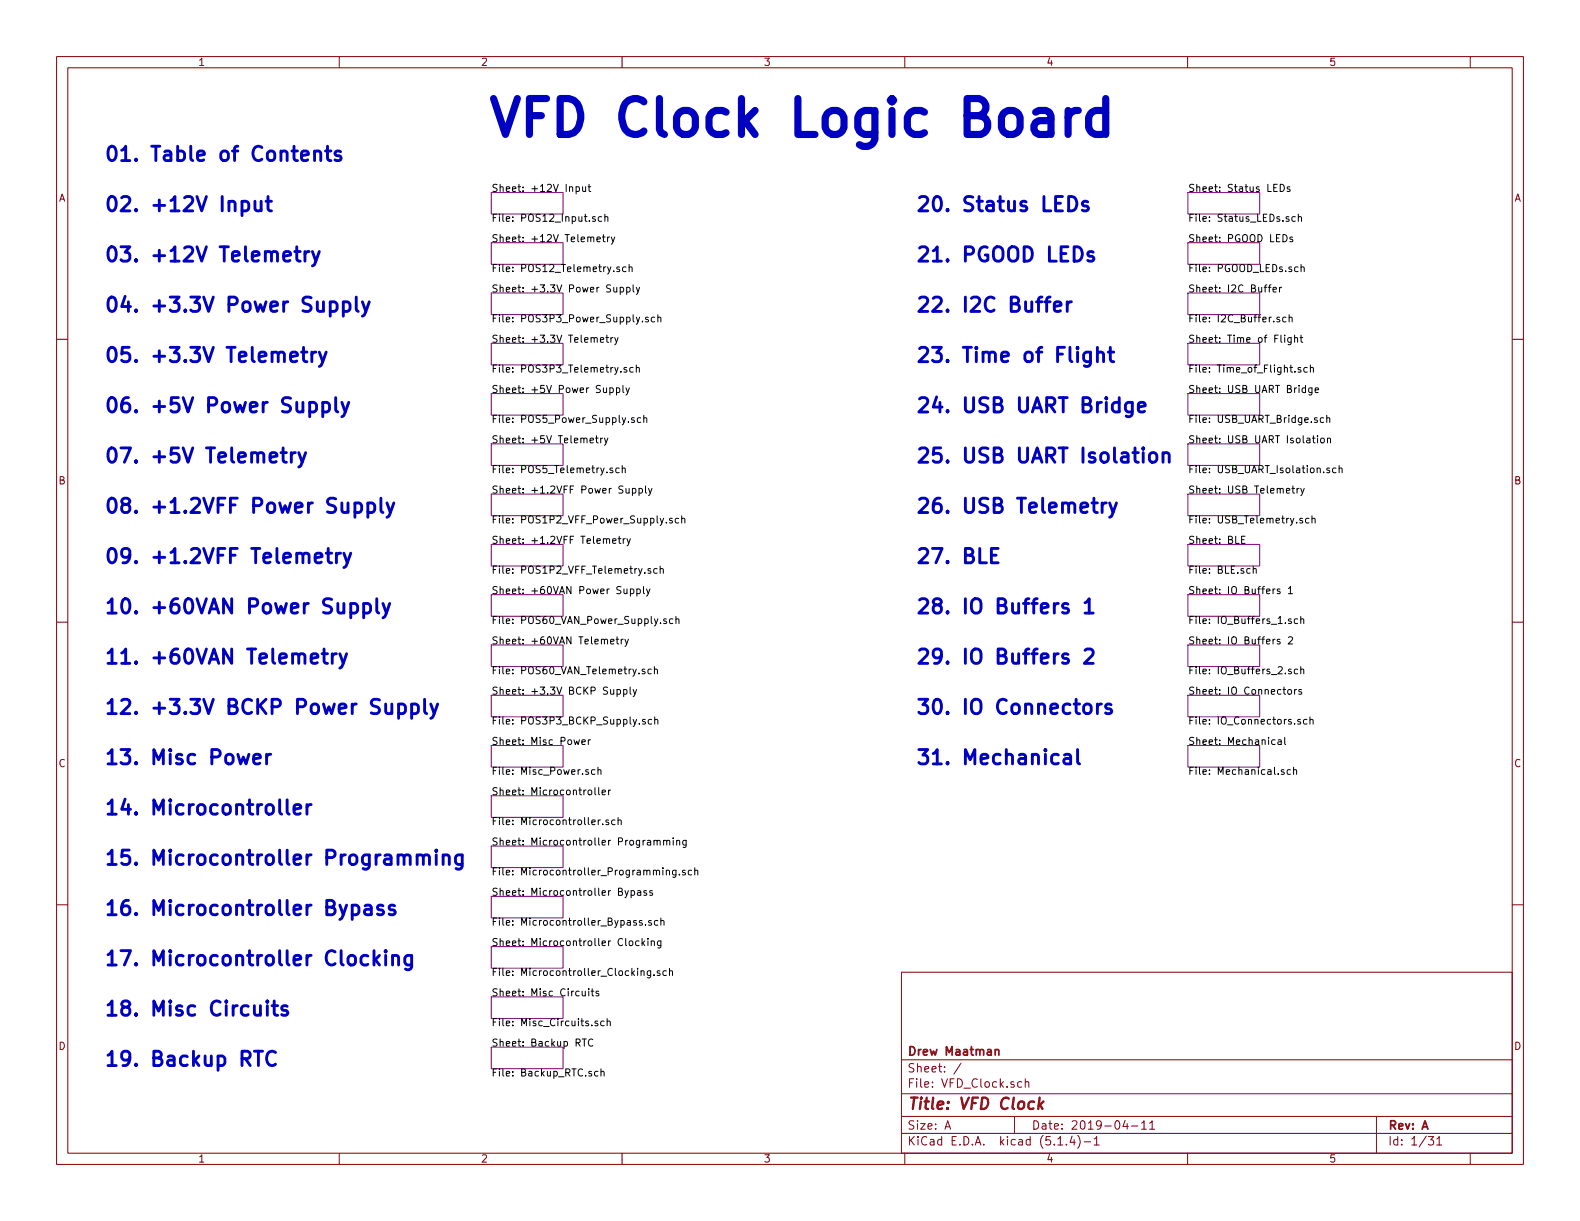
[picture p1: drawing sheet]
<svg xmlns="http://www.w3.org/2000/svg" width="279mm" height="216mm" viewBox="0 0 279 216" stroke-linecap="round" stroke-linejoin="round" font-family="sans-serif">
<g fill="none" stroke="#840000" stroke-width=".18">
<path d="M10 10h259.4v195.9h-259.4zM12 12h255.4v191.9h-255.4zM60 10v2M110 10v2M160 10v2M210 10v2M260 10v2M10 60h2M267.4 60h2M10 110h2M267.4 110h2M10 160h2"/>
<path d="M267.4 160h2M159.4 171.9h108v32h-108zM159.4 197.4h108M159.4 193.4h108M159.4 187.4h108M167.1 199.7l.5-1.5 .5 1.5M167.2 199.2h.8M170 188l-1.3 1.9M179.4 197.4v3M180.7 191.3h-.5l-.2 .2v.6l.2 .2 .5-.1M181.3 191.4l.2-.1h.4v1M181.3 190.8v1.5"/>
<path d="M199 198.1l-.4 1.1h.9M199.3 198.7v1M200.1 199.1h1.1M201.9 198.6l.4-.4v1.5M201.9 199.7h.8M203.3 198.6l.4-.4v1.5M203.3 199.7h.9M243.4 197.4v6.5M60 203.9v2M110 203.9v2M159.4 200.4h108M160 203.9v2"/>
<path d="M187.1 202.5h.8M188.6 202.3v.2M189.6 200.9l-.4 1.1h.9M189.9 201.5v1M190.6 200.8a1.71 1.71 0 0 1 0 2.2M191.7 201.9h1.2M193.5 201.4l.4-.4v1.5M193.5 202.5h.9M210 203.9v2M252.6 201h.9l-.5 .5 .4 .2v.6l-.2 .2-.6-.2M254.1 201.4l.4-.4v1.5M254.1 202.5h.8"/>
<path d="M260 203.9v2"/>
</g>
<path d="M183.8 194.1l-.2 2M183.9 195.3l.5 .8M184.5 194.8l-.8 .7" fill="none" stroke="#840000" stroke-width=".41"/>
<path d="M176 185.7l.2-.1h.4v1M176 185.6v1" fill="none" stroke="#840000" stroke-width=".3"/>
<g fill="none" stroke="#840084" stroke-width=".18">
<path d="M86.9 34h12.7v3.8h-12.7zM210.1 34h12.7v3.8h-12.7zM86.9 42.9h12.7v3.8h-12.7zM86.9 51.8h12.7v3.8h-12.7zM210.1 51.8h12.7v3.8h-12.7zM210.1 42.9h12.7v3.8h-12.7zM86.9 60.7h12.7v3.8h-12.7zM86.9 69.6h12.7v3.8h-12.7zM86.9 78.5h12.7v3.8h-12.7zM210.1 78.5h12.7v3.8h-12.7zM210.1 69.6h12.7v3.8h-12.7zM210.1 60.7h12.7v3.8h-12.7z"/>
<path d="M86.9 87.4h12.7v3.8h-12.7zM86.9 96.3h12.7v3.8h-12.7zM210.1 96.3h12.7v3.8h-12.7zM210.1 87.4h12.7v3.8h-12.7zM86.9 105.2h12.7v3.8h-12.7zM86.9 114h12.7v3.9h-12.7zM210.1 114h12.7v3.9h-12.7zM210.1 105.2h12.7v3.8h-12.7zM86.9 122.9h12.7v3.8h-12.7zM86.9 131.8h12.7v3.8h-12.7zM210.1 131.8h12.7v3.8h-12.7zM210.1 122.9h12.7v3.8h-12.7z"/>
<path d="M86.9 158.5h12.7v3.8h-12.7zM86.9 140.7h12.7v3.8h-12.7zM86.9 149.6h12.7v3.8h-12.7zM86.9 176.3h12.7v3.8h-12.7zM86.9 167.4h12.7v3.8h-12.7zM86.9 185.2h12.7v3.8h-12.7z"/>
</g>
<g fill="none" stroke="#000" stroke-width=".18">
<path d="M101.9 33.1l.3-.1 .3 .2-.1 .6h-.5M101.9 33v1.3M103 33l.1 .8 .3 .1 .2-.2M103.6 33v.9M104 33h.5M104.2 32.6v1.1l.3 .2M105.3 38.4l-.3-.1-.2 .2v.2l.5 .1v.3h-.5M106.4 38.4l-.4-.1-.2 .2 .1 .6h.5M107 38.4l.1-.1 .3 .1 .1 .7M107 37.9v1.2M226.4 32.6a.64 .64 0 0 1 .7 .6 .64 .64 0 0 1-.7 .7zM227.9 38.4l-.3-.1-.2 .2 .1 .2 .4 .1v.3h-.5"/>
<path d="M228.1 33.1l-.3-.1-.2 .2 .1 .2 .4 .1v.3h-.5M229.1 38.4l-.4-.1-.3 .2 .2 .6h.5M229.6 38.4l.2-.1 .3 .1v.7M229.6 37.9v1.2M105.6 42.3l.6-.1-.1-.2-.4-.1-.1 .2v.6h.5M106.5 41.9h.5M106.7 41.5v1.1l.3 .1M107.1 59.7h.5M107.3 59.3v1.1l.3 .1M107.4 41.9v.8M107.8 41.9l-.3 .1-.1 .1M108 59.7v.8"/>
<path d="M108.1 41.9l.3 .8M108.4 59.7l-.4 .2M108.7 41.9l-.4 1.2-.2 .1M108.7 59.7l.3 .8M109.3 59.7l-.4 1.1-.2 .2M109.6 47.2h-.4l-.1 .2v.1l.5 .2v.3h-.5M109.7 50.9l.3-.1 .3 .2-.1 .6h-.5M109.7 50.8v1.3M110.7 47.2h-.4l-.2 .2 .1 .6h.5M110.8 50.9l.4-.1 .2 .2-.1 .6h-.5M110.8 50.8v1.3M111.3 47.3l.1-.1h.3l.1 .8"/>
<path d="M111.3 46.8v1.2M112 50.4v1.1l.1 .1M112.5 50.8l.3 .8M113.1 50.8l-.4 1.1-.2 .2M114.6 56.1h-.3l-.2 .2 .1 .1 .4 .2v.3h-.5M115.8 56.1h-.4l-.2 .2 .1 .6h.5M116.3 56.2l.2-.1h.3l.1 .8M116.3 55.7v1.2M224.3 50.8h.5M224.8 50.4l-.3 .1v1.1M225.1 51.2l.6-.1v-.2l-.4-.1-.2 .2 .1 .6h.5M226.3 56.1h-.3l-.2 .2 .1 .1 .4 .2v.3h-.5"/>
<path d="M226.3 50.8v.8M226.6 50.8l-.3 .2M227.2 59.3v.1M227.2 59.7v.8M227.4 56.1h-.3l-.3 .2 .1 .6h.5M228 56.2l.1-.1h.3l.1 .8M228 55.7v1.2M228.3 59.7v1.1l-.2 .2-.3-.1M228.3 59.7h-.3l-.3 .2 .1 .6h.5M228.6 42l-.3-.1-.2 .2v.2l.5 .1v.3h-.5M228.9 59.8l.2-.1h.3l.1 .8M228.9 59.3v1.2"/>
<path d="M229.5 47.2h-.3l-.3 .2 .2 .6h.4M229.9 59.7h.5M230.1 59.3v1.1l.3 .1M230.1 47.3l.2-.1h.3v.8M230.1 46.8v1.2M104.3 77.9l.7-.1-.1-.3h-.4l-.2 .1 .1 .7h.5M105.3 77.5h.5M105.5 77v1.1l.3 .2M106.2 60.1l.6-.1-.1-.3h-.4l-.1 .2v.6h.5M106.2 77.5v.8M106.6 77.5l-.4 .2M106.9 77.5l.3 .8"/>
<path d="M107.5 77.5l-.4 1.1-.2 .1M107.8 68.6h.4l.3 .2-.2 .6h-.5M107.8 68.6v1.3M109 68.6h.4l.2 .2-.1 .6h-.5M109 68.6v1.3M110.2 68.1v1.1l.1 .2M110.7 68.6l.3 .8M110.8 65h-.3l-.2 .2 .1 .1 .4 .2v.3h-.5M111.3 68.6l-.4 1.1-.2 .2M112 65h-.4l-.2 .2 .1 .6h.5M112.1 73.9h-.3l-.1 .1v.2l.4 .1v.4h-.4M112.5 65.1l.2-.1h.3l.1 .8"/>
<path d="M112.5 64.5v1.3M113.3 73.9h-.4l-.2 .2 .1 .6h.5M113.8 74l.2-.1h.3l.1 .8M113.8 73.4v1.3M230 65h-.3l-.2 .2 .1 .1 .4 .2v.3h-.5M230.9 68.6h-.4l-.2 .2 .1 .6h.5M230.9 68.1v1.3M231.2 65h-.4l-.2 .2 .1 .6h.5M231.7 65.1l.2-.1h.3l.1 .8M231.7 64.5v1.3M232 68.6v1.1l-.2 .2-.3-.1M232 68.6h-.4l-.2 .2 .1 .6h.5"/>
<path d="M232.1 77.5h.5M232.3 77v1.1l.3 .2M232.6 69l.6-.1-.1-.3h-.4l-.1 .2v.6h.5M233 77v.2M233 77.5v.8M233.6 77.6l.2-.1 .3 .1 .1 .5-.1 .2h-.3l-.2-.1zM234.1 73.9h-.4l-.2 .2 .1 .6h.5M234.6 74l.2-.1h.3l.1 .8M234.6 73.4v1.3M234.7 77.6l.2-.1h.3l.1 .8M234.7 77.5v.8M108.3 82.8h-.3l-.2 .1 .1 .2 .4 .1v.3h-.5"/>
<path d="M108.3 95.7l.6-.1v-.3h-.4l-.2 .1 .1 .6h.5M109.3 95.3h.5M109.5 82.8h-.4l-.2 .2 .1 .5h.5M109.5 94.8v1.1l.3 .2M110 82.9l.2-.1h.3l.1 .8M110 82.3v1.3M110.2 95.3v.8M110.6 95.3l-.4 .2M110.9 95.3l.3 .8M111.5 95.3l-.4 1.1-.2 .1M111.8 86.4h.4l.2 .2-.1 .5h-.5M111.8 86.4v1.2"/>
<path d="M113 86.4h.4l.2 .2-.1 .5h-.5M113 86.4v1.2M114.1 85.9v1.1l.2 .2M114.7 86.4l.3 .8M115.3 86.4l-.4 1.1-.2 .1M118.9 91.7l-.3-.1-.2 .2v.2l.5 .1v.3h-.5M120 91.7l-.3-.1-.3 .3 .1 .5h.5M120.5 91.8l.2-.2 .3 .1 .1 .8M120.5 91.2v1.3M219.6 95.4h.4M220.2 94.8h-.6v1.3h.6M228.4 86.4h.5"/>
<path d="M228.6 85.9v1.1l.3 .2M229.4 86.4v.8M229.7 86.4h-.2l-.1 .2M230 86.4l.3 .8M230.3 91.7l-.3-.1-.2 .2 .1 .2 .4 .1v.3h-.5M230.6 86.4l-.4 1.1-.2 .1M231.5 91.7l-.4-.1-.2 .3 .1 .5h.5M232 91.8l.2-.2 .3 .1 .1 .8M232 91.2v1.3M235.1 82.8h-.3l-.2 .1 .1 .2 .4 .1v.3h-.5M236.2 82.8h-.3l-.3 .2 .2 .5h.4M236.8 82.9l.2-.1h.3v.8"/>
<path d="M236.8 82.3v1.3M108 113.4l.6-.1-.1-.2-.3-.1-.2 .2v.6h.5M108.9 113h.5M109.1 112.6v1.1l.3 .2M109.9 113v.9M110.2 113l-.3 .3M110.5 113l.3 .9M111.1 113l-.4 1.2-.2 .1M111.5 104.2l.3-.1 .3 .3-.1 .5h-.5M111.5 104.1v1.3M112.6 104.2l.4-.1 .2 .3-.1 .5h-.5M112.6 104.1v1.3"/>
<path d="M113.8 103.7v1.1l.2 .2M114 118.4l-.3-.1-.2 .2 .1 .2 .4 .1v.3h-.5M114.3 104.1l.3 .9M114.9 104.1l-.4 1.2-.2 .1M115.1 100.6l-.3-.1-.2 .2v.2l.5 .1v.3h-.5M115.2 118.4l-.4-.1-.2 .2 .1 .6h.5M115.7 118.4l.2-.1 .3 .1 .1 .8M115.7 117.9v1.3M116.2 100.6l-.4-.1-.2 .3 .1 .5h.5M116.7 100.7l.2-.2 .3 .1 .1 .8M116.7 100.1v1.3M117.8 109.5l-.3-.1-.2 .2 .1 .2 .4 .1v.3h-.5"/>
<path d="M119 109.5l-.4-.1-.2 .3 .1 .5h.5M119.5 109.6l.2-.2 .3 .1 .1 .8M119.5 109v1.3M221.1 100.6l-.4-.1-.2 .3 .1 .5h.5M221.6 100.7l.2-.2 .3 .1v.8M221.6 100.1v1.3M225.5 104.1l-.4 .3M226.3 113.1l-.3-.1-.1 .2v.2l.4 .1v.3h-.4M226.3 104.2l-.3-.1-.1 .2v.2l.4 .1v.3h-.4M227.8 112.7l.5-.1 .3 .4-.8 .9h.8M227.8 104.1l.4-.4v1.3M227.8 105h.8"/>
<path d="M228.3 118.4l-.3-.1-.2 .2 .1 .2 .4 .1v.3h-.5M228.3 109.5l-.3-.1-.2 .2 .1 .2 .4 .1v.3h-.5M229.5 118.4l-.4-.1-.2 .2 .1 .6h.5M229.5 109.5l-.4-.1-.2 .3 .1 .5h.5M230 118.4l.2-.1 .3 .1 .1 .8M230 109.6l.2-.2 .3 .1 .1 .8M230 109v1.3M230 117.9v1.3M101.5 130.8l.3 .8 .2-.6 .2 .6 .3-.8M102.9 131.2l.6-.1v-.2l-.4-.1-.2 .2v.6h.6M104 136.1h-.3l-.1 .2v.1l.4 .2v.3h-.4M104 130.8v.8"/>
<path d="M104.4 130.8l-.4 .2M105.2 136.1h-.4l-.2 .2 .1 .6h.5M105.2 139.3v1.1l.2 .1M105.7 136.2l.2-.1h.3l.1 .8M105.7 135.7v1.2M105.9 139.3v1.1l.1 .1M107.6 139.7v.8M108 139.7l-.4 .2M109.1 122l.4-.1 .2 .2-.1 .6h-.5M109.1 121.9v1.3M110.3 122l.3-.1 .3 .2-.1 .6h-.5M110.3 121.9v1.3"/>
<path d="M111.4 121.5v1.1l.2 .2M112 121.9l.3 .9M112.6 121.9l-.5 1.2-.1 .1M114.1 127.3l-.3-.1-.2 .2 .1 .2 .4 .1v.3h-.5M115.2 127.3l-.3-.1-.3 .2 .2 .6h.4M115.8 127.3l.2-.1 .3 .1v.7M115.8 126.8v1.2M225.5 130.9l-.4-.1-.2 .2 .1 .6h.5M226 130.9h.5l.1 .7M226.6 131.1l-.5 .1-.1 .1 .1 .3h.5M227.1 136.1h-.4l-.1 .2v.1l.5 .2v.3h-.5M227.2 130.4v1.1l.2 .1"/>
<path d="M227.8 122l.3-.1 .3 .2-.1 .6-.3 .1-.3-.3zM228.2 136.1h-.4l-.2 .2 .1 .6h.5M228.8 136.2l.1-.1h.3l.1 .8M228.8 135.7v1.2M228.9 121.9v.9M229.3 121.9l-.4 .2M229.9 127.3l-.2-.1-.2 .2v.2l.4 .1v.3h-.4M230.1 122l-.3-.1-.1 .2v.2l.4 .1v.3h-.4M231.1 127.3l-.4-.1-.2 .2 .1 .6h.5M231.6 127.3l.2-.1 .3 .1 .1 .7M231.6 126.8v1.2M106.2 145l-.4 .2"/>
<path d="M106.5 140.1l.6-.1-.1-.2-.3-.1-.2 .2v.6h.5M106.6 145.7v.1M107.6 145h-.3l-.2 .2 .1 .1 .4 .2v.3h-.5M108.8 145h-.4l-.2 .2 .1 .6h.5M109.3 145.1l.2-.1h.3l.1 .8M109.3 144.6v1.2M111.1 157.5l-.4 1.1-.2 .2M111.6 157.5h.4l.2 .2-.1 .6h-.5M111.6 157.5v1.3M112.8 157.5h.4l.1 .8M113.3 157.8h-.4l-.2 .2 .1 .3h.5M114.3 157.5h-.3l-.2 .2 .1 .1 .4 .2v.3h-.5"/>
<path d="M115.4 157.5h-.3l-.2 .2v.1l.5 .2v.3h-.5M115.6 148.7l.2-.1h.4v.8M116.2 148.8l.2-.2h.3v.8M117.3 148.7l.2-.1h.3l.1 .8M117.3 148.6v.8M117.8 154l.2-.1h.3l.1 .8M117.8 153.9v.8M117.9 148.8l.2-.2h.3v.8M119 148.2v.1M119 148.6v.8M119.5 153.9v1l-.2 .2h-.3M119.5 153.9h-.3l-.3 .2 .1 .6h.5"/>
<path d="M119.7 148.7l.1-.1h.3l.1 .8M119.7 148.6v.8M120.1 154.6v.1M121.2 153.9h-.3l-.2 .2v.1l.5 .2v.3h-.5M121.3 148.6v1.1l-.2 .2-.3-.1M121.3 148.6h-.3l-.3 .2 .2 .6h.4M122.3 153.9h-.4l-.2 .2 .1 .6h.5M122.9 154l.1-.1h.3l.1 .8M122.9 153.4v1.3M102.9 175.3l.1 .7 .3 .1 .2-.1M103.5 175.3v.8M104.1 174.8v.2"/>
<path d="M104.1 175.3v.8M104.5 175.3h.5M104.7 174.8v1.1l.3 .2M105.9 175.3h-.3l-.2 .1v.2l.5 .1v.3h-.5M111.4 166.4h.3l.2 .2-.1 .6h-.3l-.2-.1zM113 166.4h-.4l-.2 .2 .1 .6h.5M113.4 171.8l.1-.1h.3l.1 .8M113.5 162.8h-.3l-.1 .1v.2l.4 .1v.4h-.4M113.5 165.9v1.3M113.7 166.7l.3 .5M114 166.4l-.5 .5M114.1 163.5v.1"/>
<path d="M114.6 165.9v.2M114.6 166.4v.8M115.1 171.7v1l-.3 .2-.3-.1M115.1 171.7h-.4l-.2 .2 .1 .5h.5M115.2 162.8h-.3l-.2 .1 .1 .2 .4 .1v.4h-.5M115.2 166.5l.2-.1h.2l.1 .8M115.2 166.4v.8M115.6 172.4v.1M116.3 162.8h-.3l-.3 .2 .1 .6h.5M116.7 171.7h-.3l-.2 .1 .1 .2 .4 .1v.3h-.5M116.9 162.9l.1-.1h.3l.1 .8M116.9 166.4l-.1 1.1-.2 .1h-.3"/>
<path d="M116.9 166.4h-.4l-.2 .2 .1 .6h.5M116.9 162.3v1.3M117.8 171.7h-.3l-.3 .2 .1 .5h.5M118.4 171.8l.2-.1h.3v.8M118.4 171.2v1.3M102.9 183.7h.8M103.3 183.7v1.3M104.8 183.8a.6 .6 0 0 0-.8 .5 .6 .6 0 0 0 .6 .7l.2-.1M105.7 180.6l-.3-.1-.2 .2 .1 .2 .4 .1v.3h-.5M105.7 189.5l-.3-.1-.3 .3 .2 .5h.4M106.3 189.6l.2-.2 .3 .1v.8M106.3 189v1.3"/>
<path d="M106.8 180.6l-.3-.1-.3 .3 .1 .5h.5M107.4 180.7l.1-.2 .3 .1 .1 .8M107.4 180.1v1.3"/>
</g>
<g fill="none" stroke="#0000c2" stroke-width=".51">
<path d="M42.8 35.7l.7-.1 .3 .1 .2 .4v.7l-.2 .4-.3 .1-.7-.1M45.1 35.6v1.3l.1 .3a.66 .66 0 0 0 1-.2M46.2 35.6v1.7M47 35.6h1M47.4 34.7v2.2l.1 .3 .5 .1M55.6 26.9a.63 .63 0 0 1 1.1 .2v1.3M55.6 26.7v1.7M57.6 26.7h.9M57.9 25.9v2.1l.1 .3 .5 .1M60.2 26.8a.62 .62 0 0 0-1 .3l.2 .3 .8 .3 .1 .2-.1 .4-.2 .1-.8-.1M189 34.7a1.31 1.31 0 0 1 1.3 .7 1.31 1.31 0 0 1-.1 1.5l-.3 .3-.3 .1h-.6zM192.4 35.7l-.7-.1-.3 .3 .1 .4 .9 .3 .1 .2-.1 .4-.3 .1-.7-.1"/>
<path d="M52.1 44.5h1M52.5 43.6v2.2l.1 .3 .5 .1M53.9 44.5v1.7M54.7 44.5a.64 .64 0 0 0-.8 .5M55.2 44.5l.7 1.7M56.5 44.5l-.9 2.3-.4 .2M58.4 53.5l.7-.1 .5 .4v.8l-.2 .3-.3 .2-.7-.2M60.7 53.5l.7-.1 .3 .1 .2 .3v.8l-.2 .3-.3 .2-.7-.2M60.7 53.4v2.5M63 52.5v2.2l.3 .4M64.1 53.4l.6 1.7M65.3 53.4l-.9 2.3-.3 .2"/>
<path d="M186.4 54.2l1.2-.2-.1-.5-.7-.1-.3 .1-.1 .2 .1 1.2 .3 .2 .7-.2M188.7 53.4v1.7M189.5 53.4a.69 .69 0 0 0-.8 .4M193.3 44.6l-.6-.1-.3 .3 .1 .4 .8 .2 .1 .3-.1 .4-.2 .1-.7-.1M50.1 79.2v2.2l.1 .2 .4 .1M51.4 63.1l1.2-.2-.1-.5-.8-.1-.3 .3v1l.1 .2 .2 .2 .8-.2M53.3 62.3h1M53.7 61.4v2.2l.1 .2 .5 .2M55.1 62.3v1.7M55.9 62.3a.64 .64 0 0 0-.8 .4M56.5 62.3l.6 1.7M57.1 71.3l.7-.2 .2 .2 .3 .3v.8l-.3 .3-.2 .1-.7-.1"/>
<path d="M57.1 71.1v2.6M57.7 62.3l-.9 2.3-.3 .2M59.4 70.3v2.2l.1 .2 .2 .1M60.5 71.1l.6 1.7M61.7 71.1l-.9 2.4-.3 .2M192.8 62.3v2a.68 .68 0 0 1-1.1 .4M192.8 62.4l-.7-.1-.5 .4v.8l.3 .3 .2 .2 .7-.2M194.1 62.5a.63 .63 0 0 1 1 .1v1.4M194.1 61.4v2.6M196 62.3h1M196.3 61.4v2.2l.2 .2 .5 .2M200.2 71.1v2.1a.71 .71 0 0 1-1.1 .4"/>
<path d="M200.2 71.3l-.7-.2-.3 .2-.2 .3v.8l.2 .3 .3 .1 .7-.1M201.3 72l1.2-.2-.1-.5-.7-.2-.4 .4v1l.1 .2 .3 .1 .7-.1M49.7 80h.9M51.5 80v1.7M52.2 80a.64 .64 0 0 0-.7 .5M52.8 80l.6 1.7M54.1 80l-.9 2.3-.4 .3M55.7 98.7l1.2-.3-.1-.5-.7-.1-.4 .4v.9l.2 .3 .2 .1 .7-.1M57.7 97.8h.9M58 97v2.1l.2 .3 .4 .1M59.5 97.8v1.7M60.2 97.8a.69 .69 0 0 0-.7 .5"/>
<path d="M60.8 97.8l.6 1.7M62 97.8l-.8 2.3-.4 .3M62.8 89.1l.7-.2 .2 .2 .3 .3v.7l-.3 .4-.2 .1-.7-.1M65 89.1l.8-.2 .5 .5v.7l-.3 .4-.2 .1-.8-.1M65 88.9v2.6M67.4 88.1v2.1l.1 .3 .2 .1M68.4 88.9l.6 1.7M69.6 88.9l-.8 2.3-.4 .3M175.3 98.2h.8M176.5 97h-1.2v2.5h1.2M193.1 88.9h1M193.4 88.1v2.1l.2 .3 .5 .1"/>
<path d="M194.9 88.9v1.7M195.6 88.9a.69 .69 0 0 0-.7 .5M196.2 88.9l.6 1.7M197.4 88.9l-.8 2.3-.4 .3M203.4 80.3a.69 .69 0 0 1 .6-.3 .69 .69 0 0 1 .6 .5v.8a.68 .68 0 0 1-.7 .5 .68 .68 0 0 1-.6-.5zM205.7 80.3a.63 .63 0 0 1 1.1 .1v1.3M205.7 80v1.7M56.9 115.6h1M57.3 114.8v2.1l.1 .3 .5 .1M58.8 115.6v1.7M59.5 115.6a.69 .69 0 0 0-.7 .5M60.1 115.6l.6 1.7"/>
<path d="M61.3 115.6l-.8 2.3-.4 .2M62 106.8l.8-.1 .4 .5v.7l-.2 .4-.2 .1-.8-.1M64.3 106.8l.7-.1 .3 .1 .2 .4v.7l-.2 .4-.3 .1-.7-.1M64.3 106.7v2.5M66.6 105.9v2.1l.4 .4M67.7 106.7l.6 1.7M68.9 106.7l-.8 2.3-.4 .2M188.8 106.8l-.6-.1-.3 .4 .1 .3 .8 .3 .2 .2-.2 .4-.2 .1-.7-.1M188.8 115.7l-.6-.1-.3 .4 .1 .3 .8 .3 .2 .2-.2 .4-.2 .1-.7-.1M191.9 106.6l.7-.7v2.5M191.9 115l.3-.2h.6a.64 .64 0 0 1 .5 .7l-.1 .3-1.5 1.5h1.6M191.9 108.4h1.4"/>
<path d="M44.9 134.2l1.2-.2-.2-.5-.7-.1-.3 .3v1l.1 .3 .2 .1 .7-.1M47.1 133.4v1.7M47.9 133.4a.69 .69 0 0 0-.8 .5M70.5 124.6l.7-.1 .5 .5v.7l-.2 .4-.3 .1-.7-.1M70.5 124.5v2.5M72.8 124.6l.7-.1 .4 .2 .1 .3v.7l-.2 .4-.3 .1-.7-.1M72.8 124.5v2.5M75.1 123.6v2.2l.1 .3 .3 .1M76.2 124.5l.6 1.7M77.4 124.5l-.9 2.3-.3 .2M188.2 133.5l.3-.1 .7 .1 .1 .2v1.4M189.3 134l-.8 .1a.49 .49 0 0 0-.4 .5 .49 .49 0 0 0 .4 .5l.8-.1"/>
<path d="M190.6 132.5v2.2l.1 .3 .2 .1M194.1 124.5v1.7M194.8 124.5a.64 .64 0 0 0-.7 .5M196.5 124.6l-.6-.1-.4 .3 .1 .4 .9 .3 .1 .2-.1 .4-.3 .1-.7-.1M50.8 141.4v2.2l.3 .4M52 143.1l1.2-.2-.1-.5-.8-.1-.3 .3v1l.1 .2 .2 .2 .8-.2M54.3 142.3v1.7M55 142.3a.69 .69 0 0 0-.7 .4M74.9 151.5l.1-.2a.6 .6 0 0 1 .9 .2v1.4M77.1 150.3l-.1 .1 .1 .1 .2-.1-.2-.1v.2M77.1 151.2v1.7M78.4 151.4a.63 .63 0 0 1 1.1 .1v1.4"/>
<path d="M78.4 151.2v1.7M81.7 151.2v2a.68 .68 0 0 1-1.1 .4M81.7 151.3l-.7-.1-.2 .1-.3 .3v.8l.3 .3 .2 .2 .7-.2M47.3 177l-.2 .1 .2 .1 .1-.1-.1-.1v.2M48.1 177.8h1M48.5 177v2.1l.1 .3 .5 .1M50.8 178l-.6-.2-.4 .4 .1 .4 .9 .2 .1 .2-.1 .4-.3 .1-.7-.1M64.6 160.2l.2-.2 .7 .2 .2 .2v1.3M65.7 160.7l-.9 .1a.49 .49 0 0 0-.4 .5 .49 .49 0 0 0 .4 .4l.9-.1M66.4 169.7l.7 .9M67.1 168.9l-1 1M67.7 160.2l-.6-.2-.2 .2-.1 .2 .1 .4 .8 .2 .1 .3-.1 .3-.2 .1-.7-.1"/>
<path d="M68.2 168.1l-.1 .1 .1 .1 .1-.1-.1-.1v.2M68.2 168.9v1.7M69.4 169.2a.61 .61 0 0 1 1.1 .1v1.3M69.4 168.9v1.7M69.8 160.2l-.6-.2-.3 .2-.1 .2 .1 .4 .9 .2 .1 .3-.1 .3-.3 .1-.7-.1M72.8 168.9v2.1a.71 .71 0 0 1-1.1 .3M72.8 169.1l-.7-.2-.5 .5v.8l.2 .3 .3 .1 .7-.1M45 185.9h1.4M48.7 186.1a.96 .96 0 0 0-1.1-.1 .96 .96 0 0 0-.5 1 1.08 1.08 0 0 0 .3 1.1 1.08 1.08 0 0 0 1.2 .2l.1-.1"/>
</g>
<path d="M188.9 19.5v4.3M190.7 19.5a1.63 1.63 0 0 0-1.8 1.3M195.5 19.8l-.6-.3h-1.2l-.6 .3-.6 1v1.8l.6 .9 .6 .3h1.2l.6-.3M195.5 17.4v6.4" fill="none" stroke="#0000c2" stroke-width="1.3"/>
<text font-size="8.8" fill="#0000c2" x="85.9" y="24.1">VFD Clock Logic Board</text>
<g font-size="3.5" fill="#0000c2">
<text x="18.3" y="28.5">01. Table of Contents</text>
<text x="18.3" y="37.4">02. +12V Input</text>
<text x="161.8" y="37.4">20. Status LEDs</text>
<text x="18.3" y="46.3">03. +12V Telemetry</text>
<text x="161.8" y="46.3">21. PGOOD LEDs</text>
<text x="18.3" y="55.2">04. +3.3V Power Supply</text>
<text x="161.8" y="55.2">22. I2C Buffer</text>
<text x="18.3" y="64.1">05. +3.3V Telemetry</text>
<text x="161.8" y="64.1">23. Time of Flight</text>
<text x="18.3" y="73">06. +5V Power Supply</text>
<text x="161.8" y="73">24. USB UART Bridge</text>
<text x="18.3" y="81.9">07. +5V Telemetry</text>
<text x="161.8" y="81.9">25. USB UART Isolation</text>
<text x="18.3" y="90.8">08. +1.2VFF Power Supply</text>
<text x="161.8" y="90.8">26. USB Telemetry</text>
<text x="18.3" y="99.6">09. +1.2VFF Telemetry</text>
<text x="161.8" y="99.6">27. BLE</text>
<text x="18.3" y="108.5">10. +60VAN Power Supply</text>
<text x="161.8" y="108.5">28. IO Buffers 1</text>
<text x="18.3" y="117.4">11. +60VAN Telemetry</text>
<text x="161.8" y="117.4">29. IO Buffers 2</text>
<text x="18.3" y="126.3">12. +3.3V BCKP Power Supply</text>
<text x="161.8" y="126.3">30. IO Connectors</text>
<text x="18.3" y="135.2">13. Misc Power</text>
<text x="161.8" y="135.2">31. Mechanical</text>
<text x="18.3" y="144.1">14. Microcontroller</text>
<text x="18.3" y="153">15. Microcontroller Programming</text>
<text x="18.3" y="161.9">16. Microcontroller Bypass</text>
<text x="18.3" y="170.8">17. Microcontroller Clocking</text>
<text x="18.3" y="179.7">18. Misc Circuits</text>
<text x="18.3" y="188.5">19. Backup RTC</text>
</g>
<text font-size="2.8" fill="#840000" x="160.4" y="196.2">Title: VFD Clock</text>
<g font-size="2.1" fill="#840000">
<text x="160.4" y="189.6">Sheet: /</text>
<text x="160.4" y="186.6">Drew Maatman</text>
<text x="160.4" y="192.3">File: VFD_Clock.sch</text>
<text x="160.4" y="202.5">KiCad E.D.A. kicad (5.1.4)-1</text>
<text x="160.4" y="199.7">Size: A</text>
<text x="182.4" y="199.7">Date: 2019-04-11</text>
<text x="245.4" y="199.7">Rev: A</text>
<text x="245.4" y="202.5">Id: 1/31</text>
</g>
<g font-size="1.8" fill="#840000">
<text x="35" y="11.6">1</text>
<text x="85" y="11.6">2</text>
<text x="135" y="11.6">3</text>
<text x="185" y="11.6">4</text>
<text x="235" y="11.6">5</text>
<text x="10.4" y="35.6">A</text>
<text x="267.8" y="35.6">A</text>
<text x="10.4" y="85.6">B</text>
<text x="267.8" y="85.6">B</text>
<text x="10.4" y="135.6">C</text>
<text x="267.8" y="135.6">C</text>
<text x="10.4" y="185.6">D</text>
<text x="267.8" y="185.6">D</text>
<text x="35" y="205.5">1</text>
<text x="85" y="205.5">2</text>
<text x="135" y="205.5">3</text>
<text x="185" y="205.5">4</text>
<text x="235" y="205.5">5</text>
</g>
<g font-size="1.8">
<text x="86.9" y="33.9">Sheet: +12V Input</text>
<text x="210.1" y="33.9">Sheet: Status LEDs</text>
<text x="86.9" y="39.2">File: POS12_Input.sch</text>
<text x="210.1" y="39.2">File: Status_LEDs.sch</text>
<text x="86.9" y="42.8">Sheet: +12V Telemetry</text>
<text x="210.1" y="42.8">Sheet: PGOOD LEDs</text>
<text x="86.9" y="48.1">File: POS12_Telemetry.sch</text>
<text x="86.9" y="51.7">Sheet: +3.3V Power Supply</text>
<text x="210.1" y="51.7">Sheet: I2C Buffer</text>
<text x="210.1" y="48.1">File: PGOOD_LEDs.sch</text>
<text x="86.9" y="57">File: POS3P3_Power_Supply.sch</text>
<text x="210.1" y="57">File: I2C_Buffer.sch</text>
<text x="86.9" y="60.6">Sheet: +3.3V Telemetry</text>
<text x="86.9" y="65.9">File: POS3P3_Telemetry.sch</text>
<text x="210.1" y="60.6">Sheet: Time of Flight</text>
<text x="210.1" y="65.9">File: Time_of_Flight.sch</text>
<text x="86.9" y="69.5">Sheet: +5V Power Supply</text>
<text x="210.1" y="69.5">Sheet: USB UART Bridge</text>
<text x="86.9" y="74.8">File: POS5_Power_Supply.sch</text>
<text x="210.1" y="74.8">File: USB_UART_Bridge.sch</text>
<text x="86.9" y="78.4">Sheet: +5V Telemetry</text>
<text x="86.9" y="83.7">File: POS5_Telemetry.sch</text>
<text x="210.1" y="78.4">Sheet: USB UART Isolation</text>
<text x="210.1" y="83.7">File: USB_UART_Isolation.sch</text>
<text x="86.9" y="87.3">Sheet: +1.2VFF Power Supply</text>
<text x="210.1" y="87.3">Sheet: USB Telemetry</text>
<text x="86.9" y="92.6">File: POS1P2_VFF_Power_Supply.sch</text>
<text x="210.1" y="92.6">File: USB_Telemetry.sch</text>
<text x="86.9" y="96.2">Sheet: +1.2VFF Telemetry</text>
<text x="86.9" y="101.4">File: POS1P2_VFF_Telemetry.sch</text>
<text x="210.1" y="96.2">Sheet: BLE</text>
<text x="210.1" y="101.4">File: BLE.sch</text>
<text x="86.9" y="105.1">Sheet: +60VAN Power Supply</text>
<text x="210.1" y="105.1">Sheet: IO Buffers 1</text>
<text x="86.9" y="110.3">File: POS60_VAN_Power_Supply.sch</text>
<text x="86.9" y="113.9">Sheet: +60VAN Telemetry</text>
<text x="210.1" y="113.9">Sheet: IO Buffers 2</text>
<text x="210.1" y="110.3">File: IO_Buffers_1.sch</text>
<text x="86.9" y="119.2">File: POS60_VAN_Telemetry.sch</text>
<text x="210.1" y="119.2">File: IO_Buffers_2.sch</text>
<text x="86.9" y="122.8">Sheet: +3.3V BCKP Supply</text>
<text x="210.1" y="122.8">Sheet: IO Connectors</text>
<text x="86.9" y="128.1">File: POS3P3_BCKP_Supply.sch</text>
<text x="86.9" y="131.7">Sheet: Misc Power</text>
<text x="210.1" y="131.7">Sheet: Mechanical</text>
<text x="210.1" y="128.1">File: IO_Connectors.sch</text>
<text x="86.9" y="137">File: Misc_Power.sch</text>
<text x="210.1" y="137">File: Mechanical.sch</text>
<text x="86.9" y="140.6">Sheet: Microcontroller</text>
<text x="86.9" y="145.9">File: Microcontroller.sch</text>
<text x="86.9" y="149.5">Sheet: Microcontroller Programming</text>
<text x="86.9" y="154.8">File: Microcontroller_Programming.sch</text>
<text x="86.9" y="158.4">Sheet: Microcontroller Bypass</text>
<text x="86.9" y="163.7">File: Microcontroller_Bypass.sch</text>
<text x="86.9" y="167.3">Sheet: Microcontroller Clocking</text>
<text x="86.9" y="172.6">File: Microcontroller_Clocking.sch</text>
<text x="86.9" y="176.2">Sheet: Misc Circuits</text>
<text x="86.9" y="185.1">Sheet: Backup RTC</text>
<text x="86.9" y="181.5">File: Misc_Circuits.sch</text>
<text x="86.9" y="190.3">File: Backup_RTC.sch</text>
</g>
</svg>
